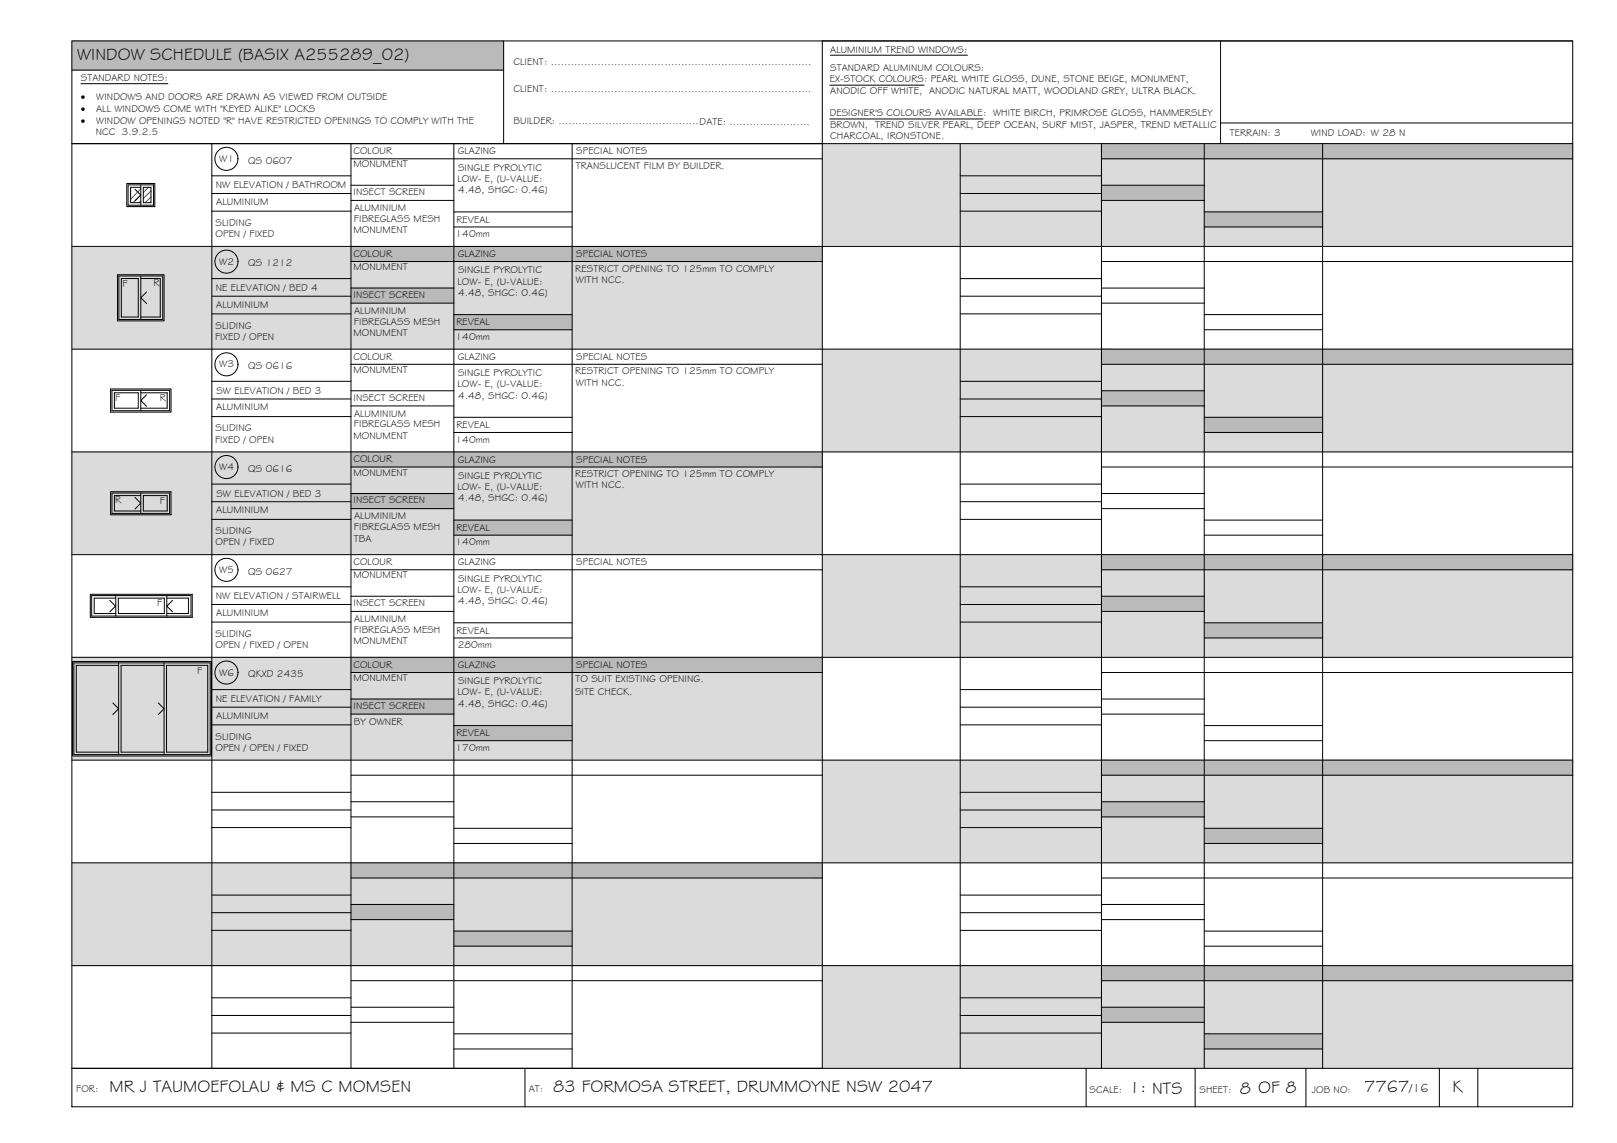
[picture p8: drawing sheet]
<svg xmlns="http://www.w3.org/2000/svg" width="420mm" height="297mm" viewBox="0 0 420 297" stroke-linecap="round" stroke-linejoin="round" font-family="sans-serif">
<!-- layer: WINDOW SCHEDULE HATCH -->
<g fill="#dbdbdb" stroke="#dbdbdb" stroke-width=".26">
<path d="M213.7 37.3l195 26.7v-26.7zM213.7 37.3l195 26.7h-195z"/>
<path d="M18.7 64l195 26.7v-26.7zM18.7 64l195 26.7h-195z"/>
<path d="M213.7 90.7l195 26.7v-26.7zM213.7 90.7l195 26.7h-195z"/>
<path d="M18.7 117.4l195 26.7v-26.7zM18.7 117.4l195 26.7h-195z"/>
<path d="M213.7 144.1l195 26.7v-26.7zM213.7 144.1l195 26.7h-195z"/>
<path d="M18.7 170.8l195 26.7v-26.7zM18.7 170.8l195 26.7h-195z"/>
<path d="M213.7 197.5l195 26.7v-26.7zM213.7 197.5l195 26.7h-195z"/>
<path d="M18.7 224.2l195 26.7v-26.7zM18.7 224.2l195 26.7h-195z"/>
<path d="M213.7 250.9l195 26.7v-26.7zM213.7 250.9l195 26.7h-195z"/>
</g>
<g fill="#bababa" stroke="#bababa" stroke-width=".26">
<path d="M18.7 10.6l112.2 7.6v-7.6zM18.7 10.6l112.2 7.6h-112.2z"/>
<path d="M286.2 37.3l122.5 4v-4zM286.2 37.3l122.5 4h-122.5z"/>
<path d="M286.2 48.1l26.7 4v-4zM286.2 48.1l26.7 4h-26.7z"/>
<path d="M312.9 55.1l30.8 3.9v-3.9zM312.9 55.1l30.8 3.9h-30.8z"/>
<path d="M91.2 64l122.5 4v-4zM91.2 64l122.5 4h-122.5z"/>
<path d="M91.2 74.9l26.7 3.9v-3.9zM91.2 74.9l26.7 3.9h-26.7z"/>
<path d="M117.9 81.8l30.8 3.9v-3.9zM117.9 81.8l30.8 3.9h-30.8z"/>
<path d="M286.2 90.7l122.5 4v-4zM286.2 90.7l122.5 4h-122.5z"/>
<path d="M286.2 101.6l26.7 3.9v-3.9zM286.2 101.6l26.7 3.9h-26.7z"/>
<path d="M312.9 108.5l30.8 3.9v-3.9zM312.9 108.5l30.8 3.9h-30.8z"/>
<path d="M91.2 117.4l122.5 4v-4zM91.2 117.4l122.5 4h-122.5z"/>
<path d="M91.2 128.3l26.7 3.9v-3.9zM91.2 128.3l26.7 3.9h-26.7z"/>
<path d="M117.9 135.2l30.8 3.9v-3.9zM117.9 135.2l30.8 3.9h-30.8z"/>
<path d="M286.2 144.1l122.5 4v-4zM286.2 144.1l122.5 4h-122.5z"/>
<path d="M286.2 155l26.7 3.9v-3.9zM286.2 155l26.7 3.9h-26.7z"/>
<path d="M312.9 161.9l30.8 3.9v-3.9zM312.9 161.9l30.8 3.9h-30.8z"/>
<path d="M91.2 170.8l122.5 4v-4zM91.2 170.8l122.5 4h-122.5z"/>
<path d="M91.2 181.6l26.7 4v-4zM91.2 181.6l26.7 4h-26.7z"/>
<path d="M117.9 188.6l30.8 3.9v-3.9zM117.9 188.6l30.8 3.9h-30.8z"/>
<path d="M286.2 197.5l122.5 4v-4zM286.2 197.5l122.5 4h-122.5z"/>
<path d="M286.2 208.4l26.7 3.9v-3.9zM286.2 208.4l26.7 3.9h-26.7z"/>
<path d="M312.9 215.3l30.8 3.9v-3.9zM312.9 215.3l30.8 3.9h-30.8z"/>
<path d="M91.2 224.2l122.5 4v-4zM91.2 224.2l122.5 4h-122.5z"/>
<path d="M91.2 235l26.7 4v-4zM91.2 235l26.7 4h-26.7z"/>
<path d="M117.9 242l30.8 3.9v-3.9zM117.9 242l30.8 3.9h-30.8z"/>
<path d="M286.2 250.9l122.5 4v-4zM286.2 250.9l122.5 4h-122.5z"/>
<path d="M286.2 261.8l26.7 3.9v-3.9zM286.2 261.8l26.7 3.9h-26.7z"/>
<path d="M312.9 268.7l30.8 3.9v-3.9zM312.9 268.7l30.8 3.9h-30.8z"/>
</g>
<!-- layer: BORDER -->
<g fill="none" stroke="#000" stroke-width=".26">
<path d="M18.7 10.6h390v277h-390zM18.7 18.2h112.2M130.9 10.6v26.7M317.1 10.6v26.7M408.7 10.6h-195v267M18.7 37.3h390M55 37.3v240.3M91.2 37.3v240.3M117.9 37.3v240.3M148.7 37.3v240.3M249.5 37.3v240.3M286.2 37.3v240.3"/>
<path d="M312.9 37.3v240.3M317.1 32h91.6M343.7 37.3v240.3M55 45.7h36.2M55 50.3h36.2M55 54.9h36.2M91.2 41.3h122.5M91.2 48.1h26.7M91.2 52.1h26.7M117.9 55.1h30.8M117.9 59h30.8M249.5 45.7h36.7"/>
<path d="M249.5 50.3h36.7M249.5 54.9h36.7M286.2 41.3h122.5M286.2 48.1h26.7M286.2 52.1h26.7M312.9 55.1h30.8M312.9 59h30.8M18.7 64h390M55 72.4h36.2M55 77h36.2M91.2 68h122.5M91.2 74.9h26.7"/>
<path d="M91.2 78.8h26.7M249.5 72.4h36.7M249.5 77h36.7M286.2 68h122.5M286.2 74.9h26.7M286.2 78.8h26.7M18.7 90.7h390M55 81.6h36.2M55 99.1h36.2M91.2 94.7h122.5M117.9 81.8h30.8M117.9 85.7h30.8"/>
<path d="M249.5 81.6h36.7M249.5 99.1h36.7M286.2 94.7h122.5M312.9 81.8h30.8M312.9 85.7h30.8M18.7 117.4h390M55 103.7h36.2M55 108.3h36.2M91.2 101.6h26.7M91.2 105.5h26.7M117.9 108.5h30.8M117.9 112.4h30.8"/>
<path d="M249.5 103.7h36.7M249.5 108.3h36.7M286.2 101.6h26.7M286.2 105.5h26.7M312.9 108.5h30.8M312.9 112.4h30.8M55 125.8h36.2M55 130.4h36.2M55 135h36.2M91.2 121.4h122.5M91.2 128.3h26.7M91.2 132.2h26.7"/>
<path d="M117.9 135.2h30.8M117.9 139.1h30.8M249.5 125.8h36.7M249.5 130.4h36.7M249.5 135h36.7M286.2 121.4h122.5M286.2 128.3h26.7M286.2 132.2h26.7M312.9 135.2h30.8M312.9 139.1h30.8M18.7 144.1h390M55 152.5h36.2"/>
<path d="M55 157.1h36.2M91.2 148.1h122.5M91.2 155h26.7M91.2 158.9h26.7M249.5 152.5h36.7M249.5 157.1h36.7M286.2 148.1h122.5M286.2 155h26.7M286.2 158.9h26.7M18.7 170.8h390M55 161.7h36.2M55 179.2h36.2"/>
<path d="M91.2 174.8h122.5M117.9 161.9h30.8M117.9 165.8h30.8M249.5 161.7h36.7M249.5 179.2h36.7M286.2 174.8h122.5M312.9 161.9h30.8M312.9 165.8h30.8M18.7 197.5h390M55 183.8h36.2M55 188.4h36.2M91.2 181.7h26.7"/>
<path d="M91.2 185.6h26.7M117.9 188.6h30.8M117.9 192.5h30.8M249.5 183.8h36.7M249.5 188.4h36.7M286.2 181.7h26.7M286.2 185.6h26.7M312.9 188.6h30.8M312.9 192.5h30.8M55 205.9h36.2M55 210.5h36.2M55 215.1h36.2"/>
<path d="M91.2 201.5h122.5M91.2 208.4h26.7M91.2 212.3h26.7M117.9 215.3h30.8M117.9 219.2h30.8M249.5 205.9h36.7M249.5 210.5h36.7M249.5 215.1h36.7M286.2 201.5h122.5M286.2 208.4h26.7M286.2 212.3h26.7M312.9 215.3h30.8"/>
<path d="M312.9 219.2h30.8M18.7 224.2h390M55 232.6h36.2M55 237.2h36.2M91.2 228.2h122.5M91.2 235h26.7M91.2 239h26.7M249.5 232.6h36.7M249.5 237.2h36.7M286.2 228.2h122.5M286.2 235h26.7M286.2 239h26.7"/>
<path d="M18.7 250.9h390M55 241.8h36.2M55 259.3h36.2M91.2 254.9h122.5M117.9 242h30.8M117.9 245.9h30.8M249.5 241.8h36.7M249.5 259.3h36.7M286.2 254.9h122.5M312.9 242h30.8M312.9 245.9h30.8M18.7 277.6h390"/>
<path d="M55 263.9h36.2M55 268.5h36.2M91.2 261.8h26.7M91.2 265.7h26.7M117.9 268.7h30.8M117.9 272.6h30.8M136.4 277.6v10M249.5 263.9h36.7M249.5 268.5h36.7M282.2 277.6v10M286.2 261.8h26.7M286.2 265.7h26.7"/>
<path d="M310.5 277.6v10M312.9 268.7h30.8M312.9 272.6h30.8M339.3 277.6v10M374 277.6v10M384 277.6v10"/>
</g>
<!-- layer: TEXT -->
<path d="M215.7 14.3h35.7M21 21.8h22.6M215.6 30.9h39.8M215.6 22.1h24.5" fill="none" stroke="#000" stroke-width=".26"/>
<!-- layer: WINDOWS -->
<g fill="none" stroke="#000" stroke-width=".26">
<path d="M33.3 48h6.6v5.3h-6.6zM35.1 49.2l1.5 1.5-1.5 1.5M36.6 48v5.3M36.6 48.7h-2.7v4h2.7M37.2 48.7h2v4h-2zM30.9 71.7h11.4v11.3h-11.4zM31.5 72.4h4.4v10h-4.4zM36.6 72.4h5v10h-5M36.6 71.7v11.3M38.1 75.9l-1.5 1.5 1.5 1.5M29.1 101.4h15v5.3h-15zM29.7 102.1h6.2v4h-6.2z"/>
<path d="M36.6 101.4v5.3M36.6 102.1h6.8v4h-6.8M38.1 102.6l-1.5 1.5 1.5 1.5M29.1 128.1h15v5.3h-15zM35.1 129.3l1.5 1.5-1.5 1.5M36.6 128.1v5.3M36.6 128.8h-6.9v4h6.9M37.2 128.8h6.2v4h-6.2zM23.8 154.8h25.8v5.3h-25.8zM28.5 156l1.5 1.5-1.5 1.5M30.1 155.4h-5.6v4h5.6M30.1 154.8v5.3"/>
<path d="M30.7 155.4h12v4h-12zM43.3 155.4h5.7v4h-5.7M43.3 154.8v5.3M44.8 156l-1.5 1.5 1.5 1.5M19.2 172.3h35.4v23.8h-35.4zM30.8 172.9h-11v22.6h11M30.8 172.3v23.8M42.6 172.9h-11.1v22.6h11.1M42.6 172.3v23.8M43.3 172.9h10.7v22.6h-10.7zM29.3 182.7l1.5 1.5-1.5 1.5M41.1 182.7l1.5 1.5-1.5 1.5"/>
<circle cx="58.8" cy="41.3" r="3"/>
<circle cx="58.8" cy="68" r="3"/>
<circle cx="58.8" cy="94.7" r="3"/>
<circle cx="58.8" cy="121.4" r="3"/>
<circle cx="58.8" cy="148.1" r="3"/>
<circle cx="58.8" cy="174.8" r="3"/>
</g>
<!-- layer: NEWWORK -->
<path d="M32.9 47.7h7.3v6h-7.3zM30.5 71.4h12.1v12h-12.1zM28.7 101.1h15.7v6h-15.7zM28.7 127.8h15.7v6h-15.7zM23.5 154.4h26.5v6h-26.5zM18.8 171.9h36.2v24.6h-36.2z" fill="none" stroke="#000" stroke-width=".26"/>
<!-- layer: HATCH -->
<path d="M36.6 49.1l-2.7 2.7M36.6 50.7l-2 2M36.6 52.3l-.5 .4M38.6 48.7l-1.4 1.3M39.2 49.6l-2 2M39.2 51.2l-1.5 1.5" fill="none" stroke="#545454" stroke-width=".26"/>
<g font-size="4.5">
<text x="20" y="15.6">WINDOW SCHEDULE (BASIX A255289_02)</text>
<text x="28.5" y="283.7">MR J TAUMOEFOLAU &amp; MS C MOMSEN</text>
<text x="143.8" y="283.7">83 FORMOSA STREET, DRUMMOYNE NSW 2047</text>
<text x="293.4" y="284">1: NTS</text>
<text x="322.2" y="284.2">8 OF 8</text>
<text x="354.5" y="283.8">7767</text>
<text x="377.5" y="283.8">K</text>
</g>
<text font-size="3.2" x="366.3" y="283.8">/16</text>
<g font-size="2.6">
<text x="133.4" y="16.9">CLIENT: ..............................................................................</text>
<text x="215.7" y="13.6">ALUMINIUM TREND WINDOWS:</text>
<text x="21" y="21.1">STANDARD NOTES:</text>
<text x="215.6" y="21.4">EX-STOCK COLOURS: PEARL WHITE GLOSS, DUNE, STONE BEIGE, MONUMENT,</text>
<text x="215.7" y="18.5">STANDARD ALUMINUM COLOURS:</text>
<text x="21" y="26.1">·</text>
<text x="21" y="29.1">·</text>
<text x="25" y="29.1">ALL WINDOWS COME WITH &quot;KEYED ALIKE&quot; LOCKS</text>
<text x="25" y="26.1">WINDOWS AND DOORS ARE DRAWN AS VIEWED FROM OUTSIDE</text>
<text x="133.4" y="24">CLIENT: ..............................................................................</text>
<text x="215.7" y="24.4">ANODIC OFF WHITE, ANODIC NATURAL MATT, WOODLAND GREY, ULTRA BLACK.</text>
<text x="21" y="32.1">·</text>
<text x="24.9" y="35.1">NCC 3.9.2.5</text>
<text x="25" y="32.1">WINDOW OPENINGS NOTED &quot;R&quot; HAVE RESTRICTED OPENINGS TO COMPLY WITH THE</text>
<text x="133.4" y="32.3">BUILDER: ..........................................DATE: ........................</text>
<text x="215.6" y="30.2">DESIGNER'S COLOURS AVAILABLE: WHITE BIRCH, PRIMROSE GLOSS, HAMMERSLEY</text>
<text x="215.7" y="33.2">BROWN, TREND SILVER PEARL, DEEP OCEAN, SURF MIST, JASPER, TREND METALLIC</text>
<text x="319.6" y="35.4">TERRAIN: 3</text>
<text x="340.6" y="35.4">WIND LOAD: W 28 N</text>
<text x="91.8" y="40.1">COLOUR</text>
<text x="119" y="40.1">GLAZING</text>
<text x="149.7" y="40.1">SPECIAL NOTES</text>
<text x="215.7" y="36.1">CHARCOAL, IRONSTONE.</text>
<text x="57" y="42.1">W1</text>
<text x="64.5" y="42.6">QS 0607</text>
<text x="91.8" y="43.5">MONUMENT</text>
<text x="118.9" y="47.2">LOW- E, (U-VALUE:</text>
<text x="119" y="44.3">SINGLE PYROLYTIC</text>
<text x="149.6" y="43.9">TRANSLUCENT FILM BY BUILDER.</text>
<text x="56.1" y="49">NW ELEVATION / BATHROOM</text>
<text x="56.2" y="53.2">ALUMINIUM</text>
<text x="91.8" y="50.7">INSECT SCREEN</text>
<text x="119" y="50.2">4.48, SHGC: 0.46)</text>
<text x="56" y="58.7">SLIDING</text>
<text x="92" y="57.7">FIBREGLASS MESH</text>
<text x="92" y="54.9">ALUMINIUM</text>
<text x="118.6" y="57.9">REVEAL</text>
<text x="56" y="61.6">OPEN / FIXED</text>
<text x="91.8" y="60.7">MONUMENT</text>
<text x="118.4" y="61.7">140mm</text>
<text x="57" y="68.8">W2</text>
<text x="64.5" y="69.3">QS 1212</text>
<text x="91.8" y="70.2">MONUMENT</text>
<text x="91.8" y="66.8">COLOUR</text>
<text x="119" y="66.9">GLAZING</text>
<text x="119" y="71">SINGLE PYROLYTIC</text>
<text x="149.5" y="70.6">RESTRICT OPENING TO 125mm TO COMPLY</text>
<text x="149.7" y="66.9">SPECIAL NOTES</text>
<text x="31.9" y="74.6">F</text>
<text x="39.9" y="74.4">R</text>
<text x="56.1" y="75.7">NE ELEVATION / BED 4</text>
<text x="91.8" y="77.4">INSECT SCREEN</text>
<text x="118.9" y="73.9">LOW- E, (U-VALUE:</text>
<text x="119" y="76.9">4.48, SHGC: 0.46)</text>
<text x="149.6" y="73.5">WITH NCC.</text>
<text x="56.2" y="79.9">ALUMINIUM</text>
<text x="92" y="81.6">ALUMINIUM</text>
<text x="55.9" y="88.3">FIXED / OPEN</text>
<text x="56" y="85.4">SLIDING</text>
<text x="91.8" y="87.3">MONUMENT</text>
<text x="92" y="84.4">FIBREGLASS MESH</text>
<text x="118.4" y="88.3">140mm</text>
<text x="118.6" y="84.6">REVEAL</text>
<text x="57" y="95.5">W3</text>
<text x="64.5" y="96">QS 0616</text>
<text x="91.8" y="93.5">COLOUR</text>
<text x="119" y="93.5">GLAZING</text>
<text x="149.7" y="93.5">SPECIAL NOTES</text>
<text x="91.8" y="96.9">MONUMENT</text>
<text x="118.9" y="100.6">LOW- E, (U-VALUE:</text>
<text x="119" y="97.7">SINGLE PYROLYTIC</text>
<text x="149.5" y="97.3">RESTRICT OPENING TO 125mm TO COMPLY</text>
<text x="149.6" y="100.2">WITH NCC.</text>
<text x="29.9" y="104.3">F</text>
<text x="41.6" y="104.2">R</text>
<text x="56.2" y="106.7">ALUMINIUM</text>
<text x="56.2" y="102.4">SW ELEVATION / BED 3</text>
<text x="91.8" y="104.1">INSECT SCREEN</text>
<text x="119" y="103.6">4.48, SHGC: 0.46)</text>
<text x="56" y="112.1">SLIDING</text>
<text x="92" y="111.1">FIBREGLASS MESH</text>
<text x="92" y="108.3">ALUMINIUM</text>
<text x="118.6" y="111.3">REVEAL</text>
<text x="55.9" y="115">FIXED / OPEN</text>
<text x="91.8" y="114.1">MONUMENT</text>
<text x="118.4" y="115">140mm</text>
<text x="57" y="122.2">W4</text>
<text x="64.5" y="122.7">QS 0616</text>
<text x="91.8" y="123.6">MONUMENT</text>
<text x="91.8" y="120.2">COLOUR</text>
<text x="119" y="120.3">GLAZING</text>
<text x="119" y="124.4">SINGLE PYROLYTIC</text>
<text x="149.5" y="124">RESTRICT OPENING TO 125mm TO COMPLY</text>
<text x="149.7" y="120.3">SPECIAL NOTES</text>
<text x="29.9" y="130.8">R</text>
<text x="41.5" y="131">F</text>
<text x="56.2" y="129.1">SW ELEVATION / BED 3</text>
<text x="91.8" y="130.8">INSECT SCREEN</text>
<text x="118.9" y="127.4">LOW- E, (U-VALUE:</text>
<text x="119" y="130.3">4.48, SHGC: 0.46)</text>
<text x="149.6" y="126.9">WITH NCC.</text>
<text x="56.2" y="133.3">ALUMINIUM</text>
<text x="92" y="137.8">FIBREGLASS MESH</text>
<text x="92" y="135">ALUMINIUM</text>
<text x="118.6" y="138">REVEAL</text>
<text x="56" y="141.7">OPEN / FIXED</text>
<text x="56" y="138.8">SLIDING</text>
<text x="92" y="140.8">TBA</text>
<text x="118.4" y="141.7">140mm</text>
<text x="57" y="148.9">W5</text>
<text x="64.5" y="149.4">QS 0627</text>
<text x="91.8" y="146.9">COLOUR</text>
<text x="119" y="147">GLAZING</text>
<text x="149.7" y="147">SPECIAL NOTES</text>
<text x="56.1" y="155.8">NW ELEVATION / STAIRWELL</text>
<text x="91.8" y="150.3">MONUMENT</text>
<text x="118.9" y="154">LOW- E, (U-VALUE:</text>
<text x="119" y="151.1">SINGLE PYROLYTIC</text>
<text x="40.8" y="157.6">F</text>
<text x="56.2" y="160">ALUMINIUM</text>
<text x="91.8" y="157.5">INSECT SCREEN</text>
<text x="92" y="161.7">ALUMINIUM</text>
<text x="119" y="157">4.48, SHGC: 0.46)</text>
<text x="56" y="165.5">SLIDING</text>
<text x="91.8" y="167.5">MONUMENT</text>
<text x="92" y="164.5">FIBREGLASS MESH</text>
<text x="118.6" y="164.7">REVEAL</text>
<text x="56" y="168.4">OPEN / FIXED / OPEN</text>
<text x="91.8" y="173.6">COLOUR</text>
<text x="118.9" y="168.4">280mm</text>
<text x="119" y="173.6">GLAZING</text>
<text x="149.7" y="173.6">SPECIAL NOTES</text>
<text x="51.2" y="175.1">F</text>
<text x="57" y="175.6">W6</text>
<text x="64.5" y="176.1">QKXD 2435</text>
<text x="91.8" y="177">MONUMENT</text>
<text x="119" y="177.8">SINGLE PYROLYTIC</text>
<text x="149.5" y="177.3">TO SUIT EXISTING OPENING.</text>
<text x="56.1" y="182.5">NE ELEVATION / FAMILY</text>
<text x="91.8" y="184.2">INSECT SCREEN</text>
<text x="118.9" y="180.7">LOW- E, (U-VALUE:</text>
<text x="119" y="183.7">4.48, SHGC: 0.46)</text>
<text x="149.4" y="180.6">SITE CHECK.</text>
<text x="56.2" y="186.7">ALUMINIUM</text>
<text x="92" y="188.4">BY OWNER</text>
<text x="118.6" y="191.4">REVEAL</text>
<text x="56" y="195.1">OPEN / OPEN / FIXED</text>
<text x="56" y="192.2">SLIDING</text>
<text x="118.4" y="195.1">170mm</text>
<text x="19.8" y="283.8">FOR:</text>
<text x="137.4" y="283.7">AT:</text>
<text x="283.1" y="284">SCALE:</text>
<text x="311.7" y="284">SHEET:</text>
<text x="340.9" y="284">JOB NO:</text>
</g>
</svg>
